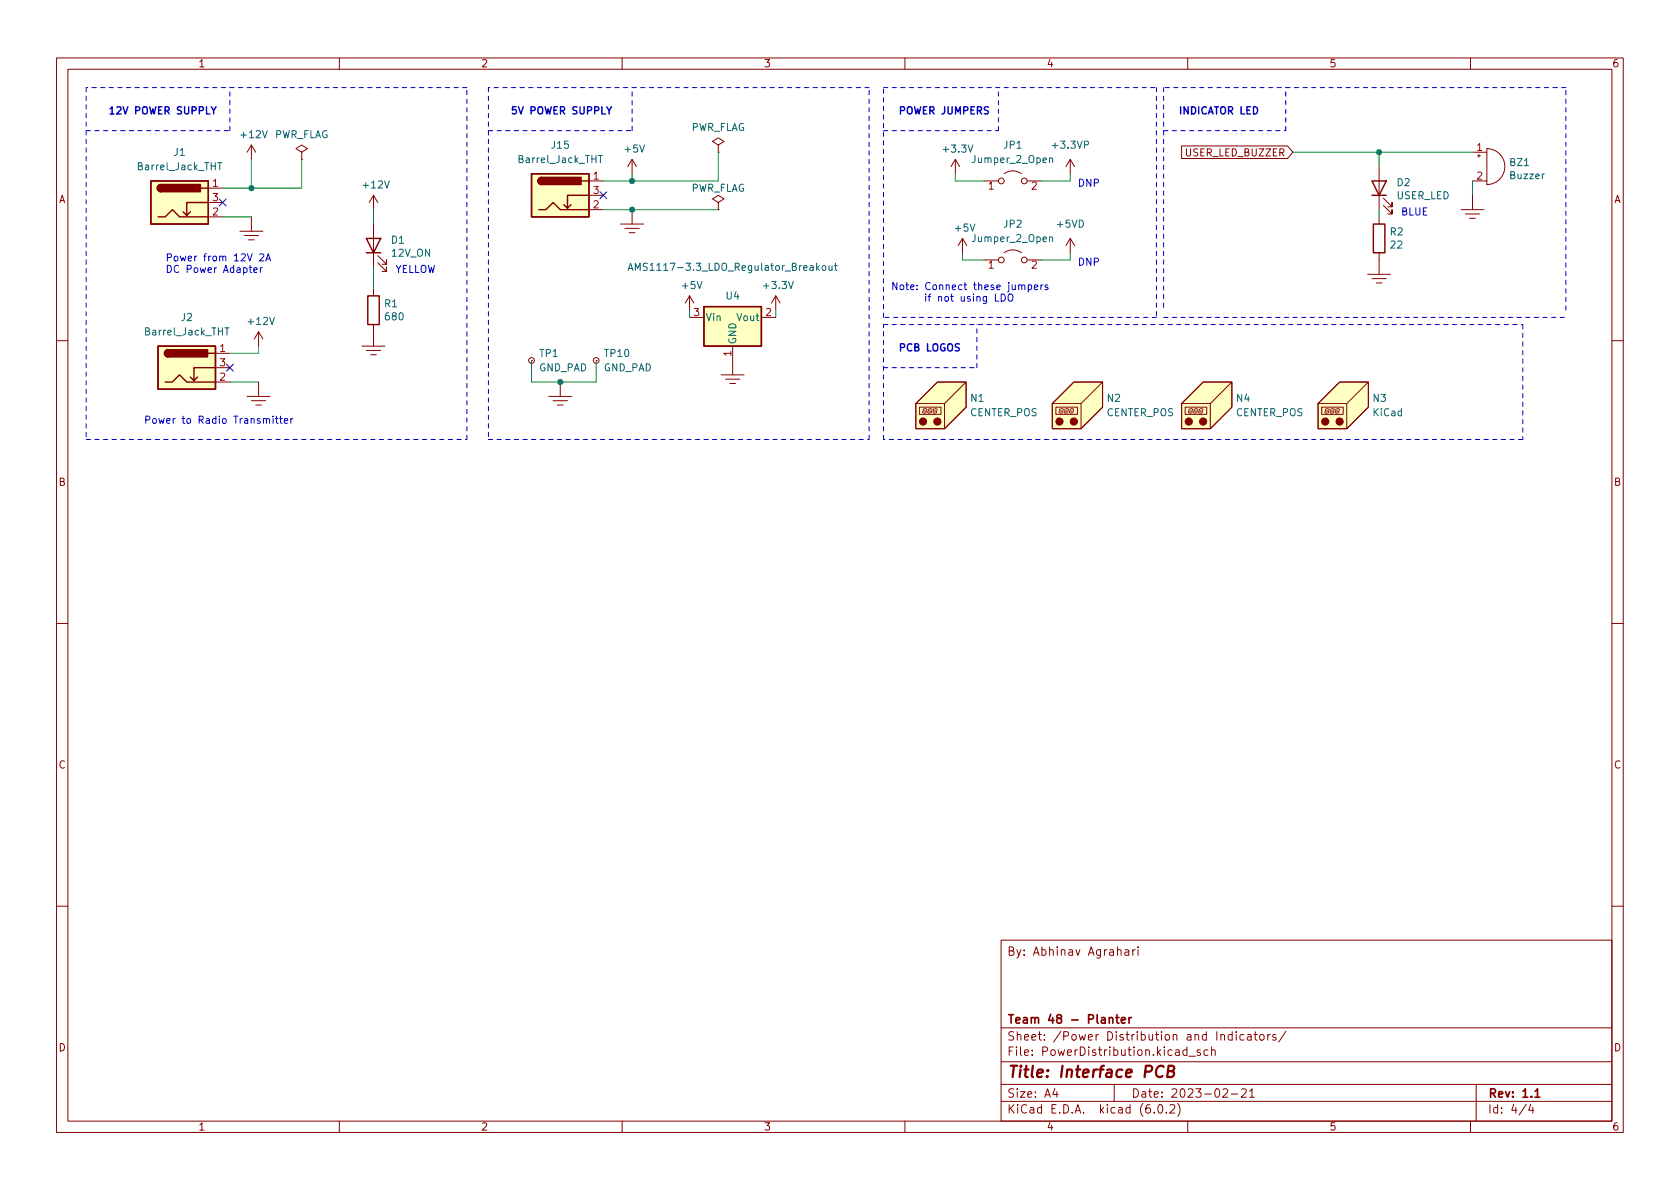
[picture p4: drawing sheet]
<svg xmlns="http://www.w3.org/2000/svg" width="297mm" height="210mm" viewBox="0 0 297 210" stroke-linecap="round" stroke-linejoin="round" font-family="sans-serif">
<g fill="none" stroke="#840000" stroke-width=".18">
<path d="M10 10.2h277v190.1h-277zM12 12.2h273v186.1h-273zM60 10.2v2M110 10.2v2M160 10.2v2M210 10.2v2M260 10.2v2M36.8 33.3h2.6M36.8 38.3h2.6M36.8 35.8h2.6M44.4 25.6l-.7 1.3M44.4 25.6v2.6"/>
<path d="M44.4 38.3v2.6M44.4 25.6l.8 1.3M53.3 26.9l1.1-.6-1.1-.7-1 .7 1 .6v1.3M53.3 28.2h.1M66 34.5l-.7 1.3M66 34.5v2.6M66 39.6v7.6M66 34.5l.8 1.3M104.1 37.1h2.6M104.1 32h2.6M104.1 34.5h2.6M109.7 39.6h4.1"/>
<path d="M111.8 28.2v2.5M111.8 37.1v2.5M111.8 28.2l-.8 1.3M111.8 28.2l.7 1.3M127 25.6l1-.6-1-.6-1 .6 1 .6v1.3M127 26.9h.1M127 35.8l1-.6-1-.7-1 .7 1 .6v1.3M127 37.1h.1M168.9 28.2l-.8 1.3M168.9 28.2v2.5M168.9 28.2l.8 1.3M174 32h2.5"/>
<path d="M177.5 30.7a2.54 2.54 0 0 1 3.1 0M181.6 32h2.5M189.2 28.2l-.7 1.3M189.2 28.2v2.5M189.2 28.2l.8 1.3M208.9 25.8h18.7l1 1.1-1 1.1h-18.7zM243.8 29.5v7.6M243.8 38.3v1.3M244.6 36.3l1.5 1.5v-.7v.7h-.7M244.6 35l1.5 1.6v-.8v.8h-.7M258.3 37.1h4.1M259.1 37.8h2.5"/>
<path d="M259.8 38.6h1.1M260.3 34.5v2.6M260.3 26.9h2.6M260.3 32h2.6M261.2 27.6h.5M261.5 27.3v.5M262.9 26.3v6.3M262.9 26.3a3.2 3.2 0 0 1 3.2 3.2 3.2 3.2 0 0 1-3.2 3.1M42.4 40.9h4.1M43.2 41.7h2.5M43.9 42.4h1.1M45.7 58.7l-.7 1.2"/>
<path d="M45.7 58.7v2.5M45.7 58.7l.8 1.2M66 51v1.3M66 57.4v3.8M66.8 46.5l1.5 1.5v-.8v.8h-.7M66.8 45.2l1.5 1.5v-.7v.7h-.7M110.5 40.4h2.5M111.3 41.1h1M121.9 56.1h2.6M121.9 52.3l-.7 1.3M121.9 52.3v2.6M121.9 52.3l.8 1.3"/>
<path d="M134.6 56.1h2.6M137.2 52.3l-.8 1.3M137.2 52.3v2.6M137.2 52.3l.7 1.3M170.2 42.2l-.8 1.2M170.2 42.2v2.5M170.2 42.2l.7 1.2M174 46h2.5M177.5 44.7a2.54 2.54 0 0 1 3.1 0M181.6 46h2.5M189.2 42.2v2.5M189.2 42.2l-.7 1.2"/>
<path d="M189.2 42.2l.8 1.2M241.8 48.5h4.1M242.6 49.3h2.5M243.3 50h1M243.8 44.7v3.8M10 60.2h2M38.1 62.5h2.5M38.1 67.6h2.5M38.1 65h2.5M43.7 70.1h4.1M44.4 70.9h2.6M45.2 71.6h1"/>
<path d="M45.7 67.6v2.5M64 61.2h4.1M64.8 62h2.5M65.5 62.7h1M94 63.7h.1M97 70.1h4.1M97.8 70.9h2.5M98.6 71.6h1M99.1 67.6v2.5M105.4 63.7h.1M127.5 66.3h4.1M128.3 67.1h2.5"/>
<path d="M129 67.8h1M129.5 61.2v5.1M162.6 72h3.8v1.3h-3.8zM163.2 72.7l-.1 .2M163.2 73h.4M163.3 72.3l-.1 .3M163.3 72.7h.3M163.4 72.3h.3M163.8 72.7l-.1 .3M163.9 72.3l-.1 .3M164.1 72.7l-.1 .2M164.1 73h.4"/>
<path d="M164.2 72.3l-.1 .3M164.2 72.7h.3M164.3 72.3h.3M164.7 72.7l-.1 .3M164.8 72.3l-.1 .3M165 72.7l-.1 .2M165 73h.4M165.1 72.3l-.1 .3M165.2 72.7h.3M165.3 72.3h.3M165.6 72.7v.3M165.7 72.3v.3"/>
<path d="M165.7 67.6h5.1v4.4l-3.8 3.8h-5.1v-4.4zM167 71.4v4.4M170.8 67.6l-3.8 3.8h-5.1M186.7 72h3.8v1.3h-3.8zM187.3 72.7l-.1 .2M187.4 73h.3M187.4 72.3v.3M187.5 72.7h.3M187.6 72.3h.3M187.9 72.7v.3M188 72.3v.3M188.2 72.7v.2"/>
<path d="M188.3 73h.3M188.3 72.3v.3M188.4 72.7h.3M188.5 72.3h.3M188.8 72.7v.3M188.9 72.3v.3M189.1 72.7v.2M189.2 73h.3M189.2 72.3v.3M189.3 72.7h.3M189.4 72.3h.3M189.7 72.7v.3"/>
<path d="M189.8 72.3v.3M189.9 67.6h5v4.4l-3.8 3.8h-5v-4.4zM191.1 71.4v4.4M194.9 67.6l-3.8 3.8h-5M209.5 72h3.9v1.3h-3.9zM210.2 72.7l-.1 .2M210.2 73h.4M210.3 72.3l-.1 .3M210.3 72.7h.3M210.4 72.3h.3M210.8 72.7l-.1 .3M210.9 72.3l-.1 .3"/>
<path d="M211.1 72.7l-.1 .2M211.1 73h.4M211.2 72.3l-.1 .3M211.2 72.7h.3M211.3 72.3h.3M211.7 72.7l-.1 .3M211.8 72.3l-.1 .3M212 72.7l-.1 .2M212 73h.4M212.1 72.3l-.1 .3M212.1 72.7h.3M212.2 72.3h.3"/>
<path d="M212.6 72.7l-.1 .3M212.7 72.3l-.1 .3M212.7 67.6h5.1v4.4l-3.8 3.8h-5.1v-4.4zM214 71.4v4.4M217.8 67.6l-3.8 3.8h-5.1M233.7 72h3.8v1.3h-3.8zM234.3 72.7l-.1 .2M234.3 73h.4M234.4 72.3l-.1 .3M234.4 72.7h.3M234.5 72.3h.3M234.9 72.7l-.1 .3"/>
<path d="M235 72.3l-.1 .3M235.2 72.7v.2M235.3 73h.3M235.3 72.3v.3M235.4 72.7h.3M235.5 72.3h.3M235.8 72.7v.3M235.9 72.3v.3M236.1 72.7v.2M236.2 73h.3M236.2 72.3v.3M236.3 72.7h.3"/>
<path d="M236.4 72.3h.3M236.7 72.7v.3M236.8 72.3v.3M236.9 67.6h5v4.4l-3.8 3.8h-5.1v-4.4zM238.1 71.4v4.4M241.9 67.6l-3.8 3.8h-5.1M285 60.2h2M10 110.2h2M285 110.2h2M10 160.2h2M177 166.3h108v32h-108zM197.6 168.1l.2-.2 .3 .1 .1 .9"/>
<path d="M198.9 168h.6l.1 .9M199.6 168.3l-.5 .1a.29 .29 0 0 0-.2 .2 .29 .29 0 0 0 .2 .3h.5M200.3 167.9v1M200.7 167.9l-.3 .1-.1 .2M201.2 167.4v.2M201.2 167.9v1M285 160.2h2M60 198.3v2M110 198.3v2M160 198.3v2M177 194.8h108M177 191.8h108"/>
<path d="M177 187.8h108M177 181.8h108M186.5 192.5l-.4 1h1M186.9 193v1M197 191.8v3M204.1 196.7v.1M204.9 195.4l.2-.1a.81 .81 0 0 1 .6 .7 .81 .81 0 0 1-.3 .8h-.2a.81 .81 0 0 1-.6-.6 .81 .81 0 0 1 .3-.8zM206.2 196.7v.1M206.9 195.5l.5-.2 .2 .2 .1 .3-.9 1h.9M208.2 195.1a1.72 1.72 0 0 1 0 2.3M209.9 185.7l-.5-.1-.3 .3v.4l.2 .3h.6M209.9 185.1v1.5"/>
<path d="M210 198.3v2M210.2 186.8h1.2M212.2 185.7l-.3-.1-.3 .2 .1 .3 .5 .1v.4h-.6M213.6 185.7l-.5-.1-.2 .3v.4l.1 .3h.6M214.2 185.8l.2-.2 .4 .1 .1 .9M214.2 185.1v1.5M216.2 192.7l.6-.2 .2 .2 .1 .3-1 1h1M217.7 193.5h1.2M217.9 183l-.5-.1-.3 .3v.4l.2 .3h.6M217.9 182.4v1.5M218.6 182.4v.2M218.6 182.9v1"/>
<path d="M219.5 192.7l.6-.2 .2 .2 .1 .3-1 1h1M219.9 183l-.4-.1-.3 .3v.4l.2 .3h.5M220.6 183h.5l.1 .9M220.9 193l.5-.5v1.5M220.9 194h.9M221.2 183.3l-.5 .1a.29 .29 0 0 0-.2 .2 .29 .29 0 0 0 .2 .3h.5M221.7 182.9h.6M221.9 182.4v1.3l.4 .2M222.8 183.1l.2-.2 .4 .2 .1 .5-.1 .3h-.4l-.2-.1zM224.1 182.9v1M224.6 182.9l-.3 .1-.2 .2M225.6 183l-.4-.1-.2 .2 .1 .3 .5 .1v.4h-.6"/>
<path d="M227.4 182.4l-1.3 1.9M260 198.3v2M261 191.8v6.5M269.9 195.3l-1.3 1.9M270.6 195.3l-.3 1h.9M271 195.8v1"/>
<circle cx="177" cy="32" r=".51"/>
<circle cx="181.1" cy="32" r=".51"/>
<circle cx="177" cy="46" r=".51"/>
<circle cx="181.1" cy="46" r=".51"/>
<circle cx="94" cy="63.7" r=".51"/>
<circle cx="105.4" cy="63.7" r=".51"/>
</g>
<path d="M196.1 179.9v1M197.3 179.9h.5M197.5 179.4v1.3l.3 .2M199.6 179.9v1M200.1 179.9l-.3 .1-.2 .2M196.1 180.1l.2-.2 .4 .1 .1 .9M198.3 180.4l.7-.1-.1-.3-.4-.1-.2 .2v.8h.6M271.4 193l.4-.5v1.5M271.4 194h.9" fill="none" stroke="#840000" stroke-width=".3"/>
<path d="M205.7 188.7a.88 .88 0 0 0-1-.1 .88 .88 0 0 0-.3 1 .69 .69 0 0 0 .3 .8 .69 .69 0 0 0 .8-.1M206.5 189.4l.9-.1a.46 .46 0 0 0 .2-.4 .46 .46 0 0 0-.3-.4h-.7l-.2 2h.7a.53 .53 0 0 0 .5-.5 .53 .53 0 0 0-.4-.6" fill="none" stroke="#840000" stroke-width=".4"/>
<g fill="#ffffc2" stroke="#ffffc2" stroke-width=".18">
<path d="M27.9 61.2h10.2v7.6h-10.2z"/>
<path d="M165.7 67.6h5.1v4.4l-3.8 3.8h-5.1v-4.4z"/>
<path d="M189.9 67.6h5v4.4l-3.8 3.8h-5v-4.4z"/>
<path d="M212.7 67.6h5.1v4.4l-3.8 3.8h-5.1v-4.4z"/>
<path d="M236.9 67.6h5v4.4l-3.8 3.8h-5.1v-4.4z"/>
<path d="M124.5 54.2h10.1v7h-10.1z"/>
<path d="M94 30.7h10.1v7.6h-10.1z"/>
<path d="M26.7 32h10.1v7.6h-10.1z"/>
</g>
<g fill="none" stroke="#840000" stroke-width=".25">
<path d="M26.7 32h10.1v7.6h-10.1zM27.9 38.3h1.3l1.3-1.2 1.2 1.2h5.1M28.4 32.6a.64 .64 0 0 0-.6 .7 .64 .64 0 0 0 .6 .6M33.7 37.5l-.7 .6M35.6 33.3h1.2M36.8 35.8h-3.8v2.3l-.6-.6M94 30.7h10.1v7.6h-10.1zM95.2 37.1h1.3l1.3-1.3 1.3 1.3h5M95.8 31.4a.64 .64 0 0 0-.7 .6 .64 .64 0 0 0 .7 .6M101 36.2l-.7 .6M102.9 32h1.2M104.1 34.5h-3.8v2.3l-.6-.6"/>
<path d="M242.6 32h2.5l-1.3 2.5zM242.6 34.5h2.5M242.8 39.6h2.1v5.1h-2.1zM64.8 42.2h2.5l-1.3 2.5zM64.8 44.7h2.5M65 52.3h2.1v5.1h-2.1zM124.5 54.2h10.1v7h-10.1zM27.9 61.2h10.2v7.6h-10.2zM29.2 67.6h1.3l1.2-1.3 1.3 1.3h5.1M29.7 61.8a.64 .64 0 0 0-.6 .7 .64 .64 0 0 0 .6 .6M34.9 66.7l-.6 .6M36.8 62.5h1.3"/>
<path d="M38.1 65h-3.8v2.3l-.6-.6"/>
</g>
<g fill="#840000" stroke="#840000" stroke-width=".25">
<path d="M29.3 62l.4-.2v1.3a.64 .64 0 0 1-.6-.4 .64 .64 0 0 1 .2-.7z"/>
<path d="M29.7 61.8h7v1.3h-7z"/>
<path d="M95.3 31.6l.5-.2v1.2a.64 .64 0 0 1-.6-.4 .64 .64 0 0 1 .1-.6z"/>
<path d="M95.8 31.4h6.9v1.2h-6.9z"/>
<path d="M28 32.8l.4-.2v1.3a.64 .64 0 0 1-.5-.4 .64 .64 0 0 1 .1-.7z"/>
<path d="M28.4 32.6h7v1.3h-7z"/>
</g>
<path d="M38.5 28.8h.7M105.8 27.5h.7M185.6 28l.2-.1 .3 .1v.8M39.8 58h.7M111.1 47.8l.4-1.3 .4 1.3M111.2 47.4h.6M145.4 47.1l.2-.1 .4 .1v.5l-.1 .2h-.3l-.2-.1zM146.6 47v.8h.3l.2-.1M147.1 47v.8M147.5 47h.5M147.7 46.5v1.1l.3 .2M185.6 42l.2-.1h.3v.8" fill="none" stroke="#006464" stroke-width=".18"/>
<g fill="#840000" stroke="#840000" stroke-width=".18">
<circle cx="163.2" cy="74.5" r=".63"/>
<circle cx="165.7" cy="74.5" r=".63"/>
<circle cx="187.3" cy="74.5" r=".63"/>
<circle cx="189.9" cy="74.5" r=".63"/>
<circle cx="210.2" cy="74.5" r=".63"/>
<circle cx="212.7" cy="74.5" r=".63"/>
<circle cx="234.3" cy="74.5" r=".63"/>
<circle cx="236.9" cy="74.5" r=".63"/>
</g>
<path d="M37.4 18.9l.4 .6 .4-.6M37.8 19.5v.7M107.3 18.9l.4 .6 .4-.6M107.7 19.5v.7" fill="none" stroke="#0000c2" stroke-width=".25"/>
<g fill="none" stroke="#0000c2" stroke-width=".18">
<path d="M44.9 47.8l.6-.2-.1-.2-.3-.1-.2 .2v.6h.5M45.9 45l.5-.1 .2 .3-.7 .9h.7M46 47.3v.9M46.4 47.3l-.4 .3M47 46.1l.4-1.2 .5 1.2M47.1 45.8h.6M174.4 52.4v1l-.2 .3-.3-.1M174.4 52.5l-.3-.1-.3 .3 .1 .5h.5M176 52v1.3h.6M177 52a.64 .64 0 0 1 .8 .6 .64 .64 0 0 1-.8 .7zM178.4 52.1l.1-.1a.43 .43 0 0 1 .6 .4v.4a.42 .42 0 0 1-.4 .5 .42 .42 0 0 1-.5-.5v-.4zM180.7 50.6l.1-.2h.3l.1 .8"/>
<path d="M181.8 50.4h.4l.2 .2-.1 .6h-.5M181.8 50.4v1.2M182.9 50.8l.6-.1-.1-.3h-.3l-.2 .2 .1 .6h.4M184 50.4v.8M184.4 50.4l-.4 .2M185.3 50.4h-.3l-.2 .2v.1l.5 .2v.3h-.5M47.1 74.2l.2-.2 .3 .1 .1 .8M48.3 73.6v.1M48.3 74v.9M48.7 74h.5M48.9 73.6v1.1l.3 .2M49.4 74h.5"/>
<path d="M49.6 73.6v1.1l.3 .2M50.3 74.4l.6-.1-.1-.2-.3-.1-.2 .2v.6h.5M51.4 74v.9M51.8 74l-.4 .3"/>
</g>
<g fill="none" stroke="#0000c2" stroke-width=".18" stroke-dasharray=".8 .8">
<path d="M15.2 15.5v62.2M82.5 15.5h-67.3M86.4 15.5v62.2M153.7 15.5h-67.3M156.2 15.5h48.3M204.5 15.5v40.6M205.7 15.5v39.4M276.9 15.5h-71.2M15.2 23.1h25.4M40.6 23.1v-7.6M86.4 23.1h25.4M111.8 23.1v-7.6"/>
<path d="M156.2 23.1h20.3M176.5 23.1v-7.6M205.7 23.1h21.6M227.3 23.1v-7.6M156.2 56.1v-40.6M156.2 57.4h113M204.5 56.1h-48.3M205.7 56.1h71.2M269.2 57.4v20.3M276.9 54.9v-39.4M15.2 77.7h67.3M82.5 77.7v-62.2"/>
<path d="M86.4 77.7h67.3M153.7 77.7v-62.2M156.2 77.7v-20.3M156.2 65h16.5M172.7 65v-7.6M269.2 77.7h-113"/>
</g>
<g fill="none" stroke="#009600" stroke-width=".18">
<path d="M39.4 38.3h5M44.4 28.2v5.1M53.3 28.2v5.1h-13.9M66 37.1v2.5M106.7 37.1h20.3M111.8 30.7v1.3M127 26.9v5.1h-20.3M168.9 30.7v1.3h5.1M189.2 30.7v1.3h-5.1M228.6 26.9h31.7M243.8 26.9v2.6M243.8 37.1v1.2"/>
<path d="M260.3 32v2.5M66 47.2v3.8M121.9 54.9v1.2M137.2 54.9v1.2M170.2 44.7v1.3h3.8M189.2 44.7v1.3h-5.1M40.6 67.6h5.1M45.7 61.2v1.3h-5.1M94 63.7v3.9h11.4v-3.9"/>
</g>
<path d="M38.8 35.2l1.2 1.2M40 35.2l-1.2 1.2M106.1 33.9l1.2 1.2M107.3 33.9l-1.2 1.2M40 64.4l1.2 1.2M41.2 64.4l-1.2 1.2" fill="none" stroke="#000084" stroke-width=".18"/>
<g fill="#009600" stroke="#009600" stroke-width=".18">
<circle cx="243.8" cy="26.9" r=".46"/>
<circle cx="44.4" cy="33.3" r=".46"/>
<circle cx="111.8" cy="32" r=".46"/>
<circle cx="99.1" cy="67.6" r=".46"/>
<circle cx="111.8" cy="37.1" r=".46"/>
</g>
<text font-size="2.8" fill="#840000" x="178" y="190.6">Title: Interface PCB</text>
<g font-size="2.1" fill="#840000">
<text x="178" y="169">By: Abhinav Agrahari</text>
<text x="178" y="184">Sheet: /Power Distribution and Indicators/</text>
<text x="178" y="181">Team 48 - Planter</text>
<text x="178" y="186.7">File: PowerDistribution.kicad_sch</text>
<text x="178" y="196.9">KiCad E.D.A. kicad (6.0.2)</text>
<text x="178" y="194.1">Size: A4</text>
<text x="200" y="194.1">Date: 2023-02-21</text>
<text x="263" y="194.1">Rev: 1.1</text>
<text x="263" y="196.9">Id: 4/4</text>
</g>
<g font-size="1.8" fill="#840000">
<text x="35" y="11.9">1</text>
<text x="85" y="11.9">2</text>
<text x="135" y="11.9">3</text>
<text x="185" y="11.9">4</text>
<text x="235" y="11.9">5</text>
<text x="285" y="11.9">6</text>
<text x="209.7" y="27.6">USER_LED_BUZZER</text>
<text x="10.3" y="35.9">A</text>
<text x="285.3" y="35.9">A</text>
<text x="10.3" y="85.9">B</text>
<text x="285.3" y="85.9">B</text>
<text x="10.3" y="135.9">C</text>
<text x="285.3" y="135.9">C</text>
<text x="10.3" y="185.9">D</text>
<text x="285.3" y="185.9">D</text>
<text x="35" y="199.9">1</text>
<text x="85" y="199.9">2</text>
<text x="135" y="199.9">3</text>
<text x="185" y="199.9">4</text>
<text x="235" y="199.9">5</text>
<text x="285" y="199.9">6</text>
</g>
<g font-size="1.8" fill="#0000c2">
<text x="19" y="20.2">12V POWER SUPPLY</text>
<text x="90.2" y="20.2">5V POWER SUPPLY</text>
<text x="158.7" y="20.2">POWER JUMPERS</text>
<text x="208.3" y="20.2">INDICATOR LED</text>
<text x="190.5" y="33">DNP</text>
<text x="247.6" y="38.1">BLUE</text>
<text x="29.2" y="46.2">Power from 12V 2A</text>
<text x="190.5" y="47">DNP</text>
<text x="29.2" y="48.2">DC Power Adapter</text>
<text x="69.8" y="48.2">YELLOW</text>
<text x="157.5" y="51.3">Note: Connect these jumpers</text>
<text x="160.4" y="53.3">if not using LDO</text>
<text x="158.7" y="62.1">PCB LOGOS</text>
<text x="25.4" y="74.9">Power to Radio Transmitter</text>
</g>
<g font-size="1.8" fill="#006464">
<text x="122" y="23.2">PWR_FLAG</text>
<text x="30.8" y="27.6">J1</text>
<text x="42.7" y="24.4">+12V</text>
<text x="48.4" y="24.4">PWR_FLAG</text>
<text x="91.8" y="28.8">Barrel_Jack_THT</text>
<text x="97.6" y="26.3">J15</text>
<text x="110.5" y="27">+5V</text>
<text x="167" y="27">+3.3V</text>
<text x="172.1" y="28.8">Jumper_2_Open</text>
<text x="177.5" y="26.3">JP1</text>
<text x="186.3" y="26.3">+3.3VP</text>
<text x="267" y="29.4">BZ1</text>
<text x="24.5" y="30.1">Barrel_Jack_THT</text>
<text x="64.3" y="33.3">+12V</text>
<text x="122" y="33.9">PWR_FLAG</text>
<text x="246.9" y="35.2">USER_LED</text>
<text x="247" y="32.9">D2</text>
<text x="267.1" y="31.7">Buzzer</text>
<text x="169" y="40.9">+5V</text>
<text x="177.5" y="40.3">JP2</text>
<text x="187" y="40.3">+5VD</text>
<text x="245.8" y="41.6">R2</text>
<text x="69.2" y="43.1">D1</text>
<text x="69.3" y="45.4">12V_ON</text>
<text x="112.8" y="47.9">AMS1117-3.3_LDO_Regulator_Breakout</text>
<text x="172.1" y="42.8">Jumper_2_Open</text>
<text x="245.9" y="43.9">22</text>
<text x="120.7" y="51.1">+5V</text>
<text x="128.4" y="53">U4</text>
<text x="135.2" y="51.1">+3.3V</text>
<text x="25.8" y="59.3">Barrel_Jack_THT</text>
<text x="32" y="56.8">J2</text>
<text x="44" y="57.4">+12V</text>
<text x="68" y="54.3">R1</text>
<text x="68.2" y="56.6">680</text>
<text x="124.7" y="56.8">Vin</text>
<text x="130.4" y="56.8">Vout</text>
<text x="95.2" y="65.7">GND_PAD</text>
<text x="95.4" y="63.1">TP1</text>
<text x="106.7" y="65.7">GND_PAD</text>
<text x="107" y="63.1">TP10</text>
<text x="130.2" y="61" transform="rotate(-90 130.2 61)">GND</text>
<text x="171.7" y="71.1">N1</text>
<text x="195.8" y="71.1">N2</text>
<text x="218.7" y="71.1">N4</text>
<text x="242.8" y="71.1">N3</text>
<text x="171.5" y="73.6">CENTER_POS</text>
<text x="195.6" y="73.6">CENTER_POS</text>
<text x="218.5" y="73.6">CENTER_POS</text>
<text x="242.8" y="73.6">KiCad</text>
</g>
<g font-size="1.8" fill="#a90000">
<text x="261.1" y="26.7">1</text>
<text x="37.6" y="33">1</text>
<text x="37.6" y="35.6">3</text>
<text x="104.9" y="31.7">1</text>
<text x="104.9" y="34.3">3</text>
<text x="174.8" y="33.5">1</text>
<text x="182.4" y="33.5">2</text>
<text x="261.1" y="31.7">2</text>
<text x="37.6" y="38.1">2</text>
<text x="104.9" y="36.8">2</text>
<text x="174.8" y="47.5">1</text>
<text x="182.4" y="47.5">2</text>
<text x="122.7" y="55.9">3</text>
<text x="135.4" y="55.9">2</text>
<text x="38.9" y="62.2">1</text>
<text x="38.9" y="64.8">3</text>
<text x="129.3" y="63" transform="rotate(-90 129.3 63)">1</text>
<text x="38.9" y="67.3">2</text>
</g>
</svg>
